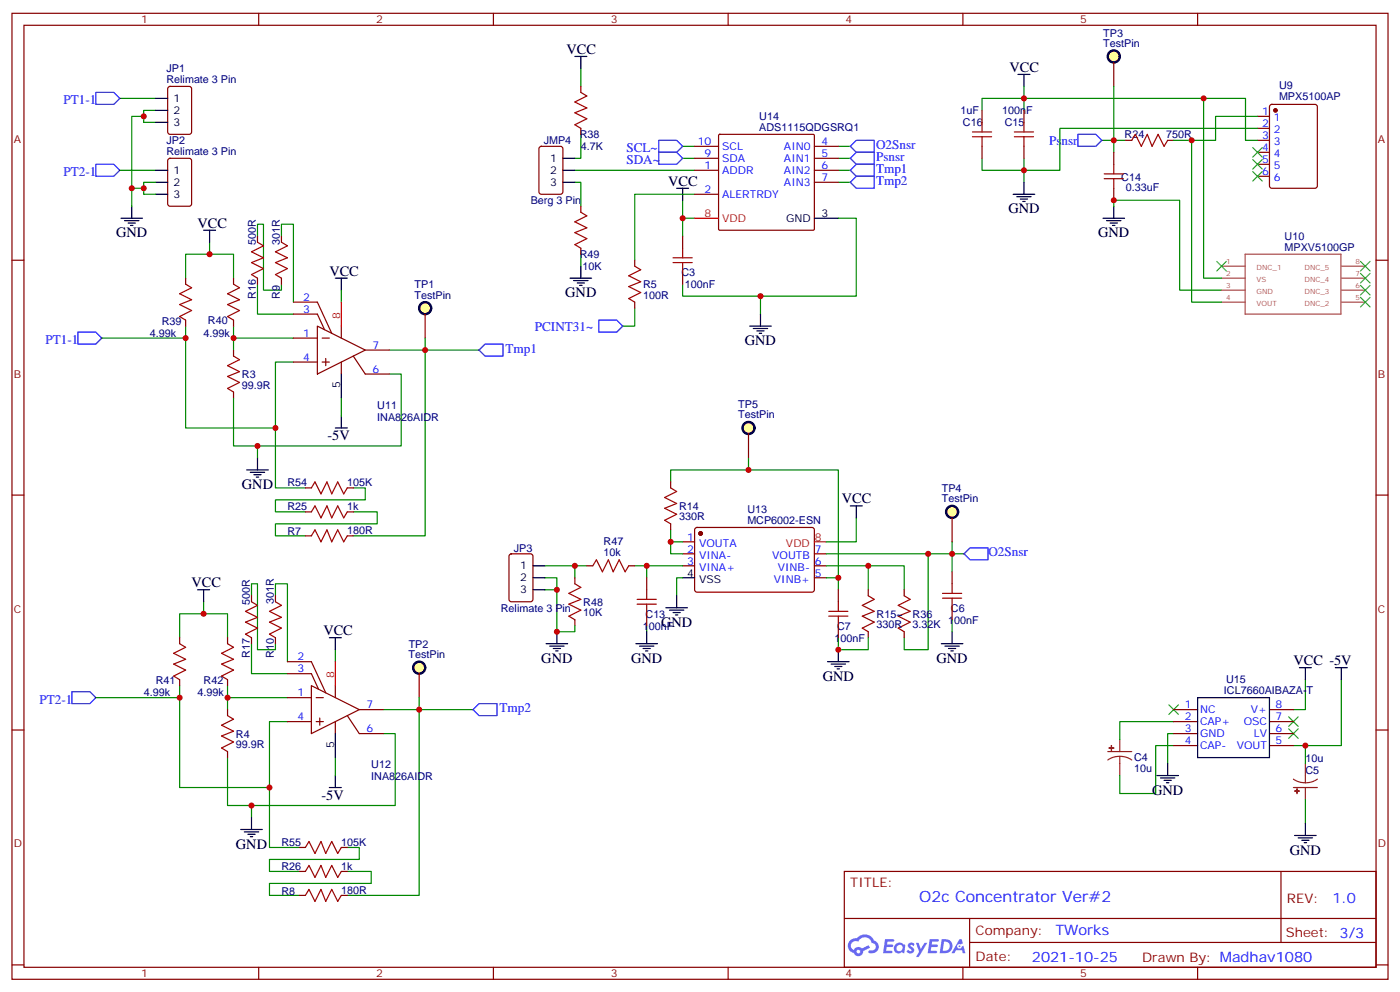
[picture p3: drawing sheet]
<svg xmlns="http://www.w3.org/2000/svg" width="412mm" height="292mm" viewBox="0 0 412 292" stroke-linecap="round" stroke-linejoin="round" font-family="sans-serif">
<g fill="none" stroke="#870000" stroke-width=".35">
<path d="M3.5 3.9h405.4v284.4h-405.4zM7.1 7.4h398.2v277.3h-398.2zM76.2 3.9v3.5M145.3 3.9v3.5M214.5 3.9v3.5M283.6 3.9v3.5M352.8 3.9v3.5M3.5 76.6h3.6M405.3 76.6h3.6M3.5 145.7h3.6M405.3 145.7h3.6M3.5 214.9h3.6"/>
<path d="M405.3 214.9h3.6M248.7 256.5h156.6v28.2h-156.6zM377.3 256.5v20.9M248.7 270.4h156.5M285.6 277.4h119.6M285.6 270.4v14.1M3.5 284h3.6M76.2 284.7v3.6M145.3 284.7v3.6M214.5 284.7v3.6M283.6 284.7v3.6M352.8 284.7v3.6"/>
<path d="M405.3 284h3.6"/>
</g>
<g fill="#5487ff">
<path d="M267.7 277.7a1.22 1.22 0 0 1 1.7 .2l-.4 .6a.47 .47 0 0 0-.3-.4 .47 .47 0 0 0-.5 .2l.1 .2a1.14 1.14 0 0 1 .8 1.8 1.14 1.14 0 0 1-1.9 0l-.2-.2 .5-.6 .7 .5a.29 .29 0 0 0 .3-.3 .29 .29 0 0 0-.2-.3 1.04 1.04 0 0 1-.6-1.7z"/>
<path d="M260.7 276.4h2.4l.3 .2-.2 .5-1.8 .1-.1 .8h1.5l.3 .4-.3 .4h-1.6l-.2 1.1h1.7l.2 .3-.2 .3-2.6 .1z"/>
<path d="M273.8 276.4h2.4l.3 .2-.1 .5-1.8 .1-.2 .8h1.6l.3 .4-.4 .4h-1.6l-.1 1.1h1.7l.2 .3-.2 .3-2.6 .1z"/>
<path d="M282.6 276.4h.7l.3 1.3-.6 .3a.69 .69 0 0 0-1 .3 .69 .69 0 0 0 .4 .9 .69 .69 0 0 0 .9-.6l.5-.2 .6 2.2h-.8l-.2-.9h-1.8l-.5 .9h-.8z"/>
<path d="M269.8 277.5h.8l.6 1.8 1.1-1.8h.9l-2.6 4.2h-.8l.9-1.5z"/>
<path d="M277.4 276.4l-.6 4.2h1.3a2.11 2.11 0 0 0 2.5-2.1 2.11 2.11 0 0 0-2.5-2.1zM278.1 277.2a1.39 1.39 0 0 1 1.7 1.4 1.39 1.39 0 0 1-1.8 1.3h-.3z"/>
<path d="M263.7 278.1a1.54 1.54 0 0 0-.1 2.1 1.54 1.54 0 0 0 2.2 .1l.6 .3 .3-2.3-.2-.3h-.4a1.49 1.49 0 0 0-2.4 .1zM264 279.1a.94 .94 0 0 1 1.8 0 .94 .94 0 0 1-1.8 0z"/>
<path d="M250.4 276.8a2.18 2.18 0 0 0 1.1 3.7 1.44 1.44 0 0 0 1.6 .9 1.44 1.44 0 0 0 1.2-1.4l2-1-.5-.8-1.9 1a1.47 1.47 0 0 0-2.4 .4 1.39 1.39 0 0 1-.7-1.9 1.39 1.39 0 0 1 2-.5 2.12 2.12 0 0 1 2.2-1.3 2.12 2.12 0 0 1 1.9 1.7 1.14 1.14 0 0 1 1.1 1.4 1.14 1.14 0 0 1-1.7 .7 .43 .43 0 0 0-.5 .4 .43 .43 0 0 0 .4 .5 1.98 1.98 0 0 0 2.5-1.2 1.98 1.98 0 0 0-1.2-2.6 3.1 3.1 0 0 0-5.3-.6l-.9 .1zM252.3 280.1a.55 .55 0 0 1 1.1 0 .55 .55 0 0 1-1.1 0z"/>
<circle cx="282.6" cy="278.5" r=".26"/>
</g>
<g fill="none" stroke="#870000" stroke-width=".35">
<path d="M171.1 25.4v1.8M171.1 37.8v1.7M211.7 39.7l.3-.2 27.7 .1 .2 .3-.1 27.7-.3 .2-27.7-.1-.1-.3zM370.4 37.8h3.5M370.4 34.3h3.5M374.2 30.9l.4-.2h12.7l.7 .5 .1 23.5-.5 .7h-13l-.6-.4-.1-23.6zM159 43.3l.5-.2h5.6l.7 .4v13l-.5 .6-5.8 .1-.7-.5-.1-12.9zM204.6 50.1h7.1M204.6 57.2h7.1M204.6 43.1h7.1M204.6 46.6h7.1M239.9 50.1h7"/>
<path d="M239.9 43.1h7M239.9 46.6h7M239.9 53.7h7M370.4 51.9h3.5M370.4 48.4h3.5M370.4 44.8h3.5M370.4 41.3h3.5M75.8 69.5v1.8M82.9 69.5v1.8M171.1 60.7v1.8M171.1 73.1v1.7M187 76.6v1.8"/>
<path d="M201.1 69.5v3.6M54.7 81.9v1.7M54.7 94.2v1.8M68.8 81.9v1.7M68.8 94.2v1.8M75.8 81.9v1.7M82.9 81.9v1.7M86.4 99.5h7.1M86.4 92.5h7.1l2.1 4.5M86.4 88.9h7.1l4.2 9.2M93.5 96l14.1 7-14.1 7.1zM94.9 99.5h2.1"/>
<path d="M100.5 96v3.5M187 88.9v1.8M201.1 80.1v3.5M68.8 103v1.8M68.8 115.4v1.8M86.4 106.6h7.1M94.9 106.6h2.1M96 105.5v2.1M100.5 106.6v3.5M104.1 104.8l3.5 5.3h7.1M107.6 103h7.1M90 157.7h1.7"/>
<path d="M90 150.7h1.7M90 143.6h1.7M102.3 157.7h1.8M102.3 150.7h1.8M102.3 143.6h1.8M201.1 159.5h3.5M204.8 155.5l.5-.2h34.2l.4 .7-.1 17.9-.6 .4-34.2-.1-.4-.6v-17.6zM74.1 175.4v1.7M81.1 175.4v1.7M201.1 163h3.5M201.1 166.5h3.5M239.9 163h3.5"/>
<path d="M239.9 166.5h3.5M239.9 170.1h3.5M52.9 187.7v1.8M67 187.7v1.8M74.1 187.7v1.8M81.1 187.7v1.8M84.7 198.3h7l2.1 4.6M84.7 194.8h7l4.3 9.1M52.9 200.1v1.7M67 200.1v1.7M67 208.9v1.7M84.7 205.4h7"/>
<path d="M84.7 212.4h7M91.7 201.8l14.1 7.1-14.1 7zM93.1 205.4h2.1M93.1 212.4h2.1M94.2 211.3v2.2M98.8 201.8v3.6M98.8 212.4v3.5M102.3 210.6l3.5 5.3h7.1M105.8 208.9h7.1M345.7 212.4h7.1M345.7 215.9h7.1M345.7 208.9h7.1"/>
<path d="M345.7 219.5h7.1M373.9 212.4h7.1M373.9 215.9h7.1M373.9 208.9h7.1M373.9 219.5h7.1M67 221.2v1.8M88.2 256.5h1.8M88.2 249.4h1.8M100.5 256.5h1.8M100.5 249.4h1.8M88.2 263.6h1.8M100.5 263.6h1.8"/>
</g>
<g fill="#870000" stroke="#870000" stroke-width=".35">
<circle cx="375.7" cy="32.5" r=".53"/>
<circle cx="206.4" cy="157" r=".53"/>
</g>
<g fill="none" stroke="#008700" stroke-width=".35">
<path d="M35.3 29h10.6M45.9 32.5h-3.6v3.5h3.6M171.1 39.5v7.1h-1.8M171.1 20.1v5.3M169.3 53.7h1.8v7M169.3 50.1h35.3M201.1 58.9v5.3M201.1 46.6h3.5M201.1 43.1h3.5M204.6 57.2h-17.6v19.4M246.9 46.6h3.6M246.9 43.1h3.6"/>
<path d="M246.9 53.7h3.6M246.9 50.1h3.6M61.7 71.3v3.5M75.8 69.5v-3.5h1.8v19.4h5.3v-1.8M82.9 69.5v-3.5h3.5v22.9M171.1 74.8v3.6M204.6 64.2h-3.5v5.3M246.9 64.2h5.3v23h-51.1v-3.6M54.7 99.5v26.5h26.4v-19.4h5.3M54.7 96v3.5h-24.7M54.7 81.9v-7.1h14.1v7.1M68.8 99.5h17.6"/>
<path d="M68.8 96v7M75.8 83.6v8.9h10.6M100.5 85.4v3.5M187 90.7v5.3h-3.6M224 87.2v5.3M68.8 117.2v14.1h7v3.5M100.5 117.2v5.2M114.7 110.1h3.5v21.2h-42.4M114.7 103h26.4M125.2 103v54.7h-21.1M81.1 126v17.6h8.9M104.1 150.7h7v3.5h-30v3.5h8.9"/>
<path d="M104.1 143.6h3.5v3.5h-26.5v3.6h8.9M280.5 159.5v3.5h3.5M60 177.1v3.6M74.1 175.4v-3.6h1.7v19.4h5.3v-1.7M81.1 175.4v-3.6h3.6v23M52.9 187.7v-7h14.1v7M74.1 189.5v8.8h10.6M98.8 191.2v3.6M52.9 205.4v26.4h26.5v-19.4h5.3M52.9 201.8v3.6h-24.7M67 205.4h17.7M67 201.8v7.1"/>
<path d="M112.9 215.9h3.5v21.2h-42.3M112.9 208.9h26.4M123.5 208.9v54.7h-21.2M345.7 215.9h-1.7v8.9M345.7 212.4h-15.9v5.3M345.7 219.5h-5.3v14.1h-10.6v-5.3M381 219.5h3.5v5.3M384.5 200.1v8.8h-3.5M395.1 200.1v19.4h-10.6M67 223v14.1h7.1v3.5M79.4 231.8v17.6h8.8M98.8 223v5.3"/>
<path d="M384.5 235.3v7.1M102.3 256.5h7.1v3.5h-30v3.6h8.8M102.3 249.4h3.5v3.6h-26.4v3.5h8.8"/>
</g>
<g fill="none" stroke="#00f" stroke-width=".35">
<path d="M28.2 27.2h5.3l1.8 1.8-1.8 1.7h-5.3zM194 44.8h5.3l1.8 1.8-1.8 1.8h-5.3zM194 41.3h5.3l1.8 1.8-1.8 1.7h-5.3zM250.5 53.7l1.7-1.8h5.3v3.5h-5.3zM250.5 50.1l1.7-1.7h5.3v3.5h-5.3zM250.5 46.6l1.7-1.8h5.3v3.6h-5.3zM250.5 43.1l1.7-1.8h5.3v3.5h-5.3zM22.9 97.8h5.3l1.8 1.7-1.8 1.8h-5.3zM176.4 94.2h5.3l1.7 1.8-1.7 1.8h-5.3zM141.1 103l1.8-1.7h5.3v3.5h-5.3zM284 163l1.8-1.7h5.2v3.5h-5.2zM21.2 203.6h5.3l1.7 1.8-1.7 1.7h-5.3z"/>
<path d="M139.3 208.9l1.8-1.8h5.3v3.5h-5.3z"/>
</g>
<g fill="none" stroke="#000" stroke-width=".35">
<path d="M169.3 16.6h3.6M171.1 16.6v3.5M165.8 53.7h3.5M165.8 46.6h3.5M165.8 50.1h3.5M199.3 55.4h3.5M201.1 55.4v3.5M60 67.8h3.5M61.7 67.8v3.5M171.1 78.4v3.5M239.9 64.2h7M98.8 81.9h3.5"/>
<path d="M100.5 81.9v3.5M167.9 81.9h6.4M169 82.6h4.2M170 83.3h2.2M170.7 84h.7M220.8 96h6.4M221.9 96.7h4.2M223 97.4h2.1M223.7 98.1h.7M224 92.5v3.5M100.5 110.1v7.1M72.7 138.3h6.3"/>
<path d="M73.7 139h4.3M74.8 139.7h2.1M75.8 134.8v3.5M98.8 126h3.5M100.5 122.4v3.6M75.5 140.4h.7M58.2 173.6h3.5M60 173.6v3.5M201.1 170.1h3.5M97 187.7h3.5M98.8 187.7v3.5M382.8 196.5h3.5"/>
<path d="M384.5 196.5v3.6M393.3 196.5h3.6M395.1 196.5v3.6M98.8 215.9v7.1M352.8 205.4h21.1v17.6h-21.1zM97 231.8h3.5M98.8 228.3v3.5M340.8 228.3h6.3M341.8 229h4.3M342.9 229.7h2.1M343.6 230.4h.7M344 224.8v3.5"/>
<path d="M70.9 244.2h6.4M72 244.9h4.2M73 245.6h2.1M73.7 246.3h.7M74.1 240.6v3.6M381.4 245.9h6.3M382.4 246.6h4.2M383.5 247.3h2.1M384.2 248h.7M384.5 242.4v3.5"/>
</g>
<g fill="none" stroke="#a10000" stroke-width=".35">
<path d="M171.1 27.2l1.8 1.1-3.6 1.7 3.6 1.8-3.6 1.4 3.6 1.8-3.6 1.7 1.8 1.1M75.8 71.3l1.8 1.1-3.5 1.7 3.5 1.8-3.5 1.4 3.5 1.8-3.5 1.7 1.7 1.1M82.9 71.3l1.8 1.1-3.6 1.7 3.6 1.8-3.6 1.4 3.6 1.8-3.6 1.7 1.8 1.1M171.1 62.5l1.8 1-3.6 1.8 3.6 1.8-3.6 1.4 3.6 1.7-3.6 1.8 1.8 1.1M187 78.4l1.7 1-3.5 1.8 3.5 1.7-3.5 1.4 3.5 1.8-3.5 1.8 1.8 1M198.3 77.3h5.6M198.3 75.9h5.6M201.1 73.1v2.8M201.1 77.3v2.8M54.7 83.6l1.7 1.1-3.5 1.8 3.5 1.7-3.5 1.4 3.5 1.8-3.5 1.8 1.8 1M68.8 83.6l1.8 1.1-3.6 1.8 3.6 1.7-3.6 1.4 3.6 1.8-3.6 1.8 1.8 1M68.8 104.8l1.8 1.1-3.6 1.7 3.6 1.8-3.6 1.4 3.6 1.8-3.6 1.7 1.8 1.1"/>
<path d="M91.7 157.7l1.1-1.7 1.7 3.5 1.8-3.5 1.4 3.5 1.8-3.5 1.7 3.5 1.1-1.8M91.7 150.7l1.1-1.8 1.7 3.5 1.8-3.5 1.4 3.5 1.8-3.5 1.7 3.5 1.1-1.7M91.7 143.6l1.1-1.7 1.7 3.5 1.8-3.5 1.4 3.5 1.8-3.5 1.7 3.5 1.1-1.8M74.1 177.1l1.7 1.1-3.5 1.8 3.5 1.7-3.5 1.4 3.5 1.8-3.5 1.8 1.8 1M81.1 177.1l1.8 1.1-3.5 1.8 3.5 1.7-3.5 1.4 3.5 1.8-3.5 1.8 1.7 1M52.9 189.5l1.8 1-3.5 1.8 3.5 1.8-3.5 1.4 3.5 1.7-3.5 1.8 1.7 1.1M67 189.5l1.8 1-3.5 1.8 3.5 1.8-3.5 1.4 3.5 1.7-3.5 1.8 1.7 1.1M67 210.6l1.8 1.1-3.5 1.8 3.5 1.7-3.5 1.4 3.5 1.8-3.5 1.8 1.7 1M90 256.5l1-1.8 1.8 3.6 1.7-3.6 1.5 3.6 1.7-3.6 1.8 3.6 1-1.8M90 249.4l1-1.7 1.8 3.5 1.7-3.5 1.5 3.5 1.7-3.5 1.8 3.5 1-1.8M90 263.6l1-1.8 1.8 3.5 1.7-3.5 1.5 3.5 1.7-3.5 1.8 3.5 1-1.7"/>
</g>
<path d="M204.6 64.2h7.1M100.5 88.9v7.1M239.9 159.5h3.5M98.8 194.8v7" fill="none" stroke="#f00" stroke-width=".35"/>
<path d="M329.8 217.7v3.5M326.3 221.2h7.1M329.8 222.6l1.9 .3 1.7 .8M329.8 222.6l-1.8 .3-1.7 .8M329.8 222.6v5.7M381 229.3l1.7 .9 1.8 .2M381 231.8h7.1M384.5 224.8v5.6M384.5 231.8v3.5M388.1 229.3l-1.7 .9-1.9 .2" fill="none" stroke="#8c2424" stroke-width=".35"/>
<g fill="#8c2424" stroke="#8c2424" stroke-width=".35">
<path d="M326.7 220.2h1.4z"/>
<path d="M327.4 219.5v1.4z"/>
<path d="M381.4 232.8l1.4 .1z"/>
<path d="M382.1 232.2v1.4z"/>
</g>
<path d="M344.3 207.5l2.8 2.8M347.1 207.5l-2.8 2.8M379.6 211l2.8 2.8M379.6 214.5l2.8 2.8M382.4 211l-2.8 2.8M382.4 214.5l-2.8 2.8" fill="none" stroke="#3c3" stroke-width=".35"/>
<circle cx="280.5" cy="150.7" r="1.76" fill="#ff9" stroke="#000" stroke-width=".71"/>
<path d="M280.5 152.4v7.1M246.9 173.6v3.5M255.8 173.6v1.8M266.3 173.6v1.8M280.5 168.3v3.5M280.5 178.9v3.5M246.9 184.2v3.5M255.8 185.9v1.8M266.3 185.9v1.8" fill="none" stroke="#870000" stroke-width=".35"/>
<path d="M220.5 134.8v3.5M252.2 152.4v7.1h-8.8M201.1 170.1h-1.8v5.3M243.4 163h30v28.2h-7.1v-3.5M243.4 166.5h12.4v7.1M246.9 170.1v3.5M255.8 166.5h10.5v7.1M273.4 163h7.1v5.3M246.9 187.7v3.5h8.9v-3.5M280.5 182.4v3.5" fill="none" stroke="#008700" stroke-width=".35"/>
<g fill="none" stroke="#000" stroke-width=".35">
<path d="M250.5 148.9h3.5M252.2 148.9v3.5M196.1 178.9h6.4M197.2 179.6h4.2M199.3 175.4v3.5M198.3 180.3h2.1M199 181h.7M243.8 194.8h6.3M244.8 195.5h4.3M245.9 196.2h2.1M246.6 196.9h.7M246.9 191.2v3.6"/>
<path d="M277.3 189.5h6.3M278.3 190.2h4.3M279.4 190.9h2.1M280.1 191.6h.7M280.5 185.9v3.6"/>
</g>
<path d="M244.1 180h5.7M246.9 177.1v2.9M255.8 175.4l1.7 1-3.5 1.8 3.5 1.8-3.5 1.4 3.5 1.7-3.5 1.8 1.8 1M266.3 175.4l1.8 1-3.5 1.8 3.5 1.8-3.5 1.4 3.5 1.7-3.5 1.8 1.7 1M277.6 176.1h5.7M277.6 174.7h5.7M280.5 171.8v2.9M280.5 176.1v2.8M244.1 181.4h5.7M246.9 181.4v2.8" fill="none" stroke="#a10000" stroke-width=".35"/>
<circle cx="220.5" cy="126" r="1.76" fill="#ff9" stroke="#000" stroke-width=".71"/>
<g fill="none" stroke="#870000" stroke-width=".35">
<path d="M289.3 32.5v3.5M301.6 32.5v3.5M289.3 43.1v3.5M301.6 43.1v3.5M328.1 44.8v3.6M328.1 55.4v3.5M331.6 41.3h1.8M344 41.3h1.7M220.5 127.7v7.1M197.6 141.9v1.7M197.6 154.2v1.8M150.2 163.2l.4-.2h5.7l.6 .4 .1 13-.5 .7h-5.9l-.6-.4-.1-13z"/>
<path d="M169.3 170.1v1.7M172.9 166.5h1.7M185.2 166.5h1.8M190.5 170.1v3.5M169.3 182.4v1.8M190.5 180.7v3.5"/>
</g>
<g fill="none" stroke="#008700" stroke-width=".35">
<path d="M289.3 32.5v-3.5h12.3v3.5M301.6 25.4v3.6h65.3v12.3h3.5M354.5 29v52.9h5.3M370.4 37.8h-58.2v12.3h-10.6v3.6M370.4 34.3h-12.3v7h-12.4M289.3 46.6v3.5h12.3v-3.5M324.6 41.3h3.5M331.6 41.3h-3.5v3.5M351 41.3v47.6h8.8M328.1 60.7v-1.8h19.4v26.5h12.3M197.6 141.9v-3.6h49.3v31.8h-3.5M197.6 156v3.5"/>
<path d="M201.1 159.5h-3.5v3.5h3.5M160.5 170.1h3.5v15.8h5.3v-1.7M160.5 166.5h12.4M160.5 173.6h3.5M169.3 166.5v3.6M187 166.5h14.1M190.5 166.5v3.6M190.5 184.2v1.7"/>
</g>
<g fill="none" stroke="#a10000" stroke-width=".35">
<path d="M286.5 38.8h5.6M289.3 36v2.8M298.8 38.8h5.6M301.6 36v2.8M286.5 40.3h5.6M289.3 40.3v2.8M298.8 40.3h5.6M301.6 40.3v2.8M325.3 52.6h5.6M325.3 51.2h5.6M328.1 48.4v2.8M328.1 52.6v2.8"/>
<path d="M333.4 41.3l1-1.8 1.8 3.6 1.8-3.6 1.4 3.6 1.7-3.6 1.8 3.6 1.1-1.8M197.6 143.6l1.7 1.1-3.5 1.7 3.5 1.8-3.5 1.4 3.5 1.8-3.5 1.7 1.8 1.1M169.3 171.8l1.8 1.1-3.5 1.8 3.5 1.7-3.5 1.4 3.5 1.8-3.5 1.8 1.7 1M174.6 166.5l1.1-1.7 1.7 3.5 1.8-3.5 1.4 3.5 1.8-3.5 1.7 3.5 1.1-1.8M187.7 177.8h5.6M187.7 176.4h5.6M190.5 173.6v2.8M190.5 177.8v2.9"/>
</g>
<g fill="none" stroke="#000" stroke-width=".35">
<path d="M299.9 21.9h3.5M301.6 21.9v3.5M298.4 57.2h6.4M299.5 57.9h4.2M300.6 58.6h2.1M301.3 59.3h.7M301.6 53.7v3.5M324.9 64.2h6.4M326 64.9h4.2M327 65.7h2.1M327.7 66.4h.7M328.1 60.7v3.5"/>
<path d="M157 173.6h3.5M157 166.5h3.5M157 170.1h3.5M160.9 189.5h6.3M161.9 190.2h4.3M163 190.9h2.1M163.7 191.6h.7M164 185.9v3.6M187.3 189.5h6.4M188.4 190.2h4.2M189.4 190.9h2.2M190.1 191.6h.8"/>
<path d="M190.5 185.9v3.6"/>
</g>
<path d="M317.5 39.5h5.3l1.8 1.8-1.8 1.8h-5.3z" fill="none" stroke="#00f" stroke-width=".35"/>
<g fill="none" stroke="#3c3" stroke-width=".35">
<path d="M369 43.4l2.8 2.8M369 47l2.8 2.8M369 50.5l2.8 2.8M371.8 43.4l-2.8 2.8M371.8 47l-2.8 2.8M371.8 50.5l-2.8 2.8M358.4 76.9l2.8 2.9M361.2 76.9l-2.8 2.9M400.8 76.9l2.8 2.9M403.6 76.9l-2.8 2.9M400.8 80.5l2.8 2.8M400.8 84l2.8 2.8"/>
<path d="M400.8 87.5l2.8 2.8M403.6 80.5l-2.8 2.8M403.6 84l-2.8 2.8M403.6 87.5l-2.8 2.8"/>
</g>
<path d="M359.8 78.4h7M366.8 74.8h28.2v17.7h-28.2zM395.2 78.4h7M359.8 81.9h7M359.8 85.4h7M359.8 88.9h7M395.2 81.9h7M395.2 85.4h7M395.2 88.9h7" fill="none" stroke="#a64a4a" stroke-width=".35"/>
<circle cx="328.1" cy="16.6" r="1.76" fill="#ff9" stroke="#000" stroke-width=".71"/>
<path d="M328.1 18.4v7" fill="none" stroke="#870000" stroke-width=".35"/>
<circle cx="125.2" cy="90.7" r="1.76" fill="#ff9" stroke="#000" stroke-width=".71"/>
<path d="M125.2 92.5v7" fill="none" stroke="#870000" stroke-width=".35"/>
<circle cx="123.5" cy="196.5" r="1.76" fill="#ff9" stroke="#000" stroke-width=".71"/>
<path d="M49.6 25.6l.5-.2h5.6l.7 .5v12.9l-.4 .7h-5.9l-.7-.4v-13zM49.6 46.8l.5-.2h5.6l.7 .4v13l-.4 .7h-5.9l-.7-.4v-13zM123.5 198.3v7.1" fill="none" stroke="#870000" stroke-width=".35"/>
<path d="M42.3 34.3h-3.5v21.1h3.5M328.1 25.4v15.9M35.3 50.1h10.6M38.8 55.4v5.3M45.9 53.7h-3.6v3.5h3.6M125.2 99.5v3.5M123.5 205.4v3.5" fill="none" stroke="#008700" stroke-width=".35"/>
<path d="M45.9 36h3.5M45.9 29h3.5M45.9 32.5h3.5M45.9 57.2h3.5M45.9 50.1h3.5M45.9 53.7h3.5M35.6 64.2h6.4M36.7 64.9h4.2M37.7 65.7h2.2M38.5 66.4h.7M38.8 60.7v3.5" fill="none" stroke="#000" stroke-width=".35"/>
<path d="M28.2 48.4h5.3l1.8 1.7-1.8 1.8h-5.3z" fill="none" stroke="#00f" stroke-width=".35"/>
<g fill="#c00">
<circle cx="74.1" cy="237.1" r=".88"/>
<circle cx="75.8" cy="131.3" r=".88"/>
<circle cx="123.5" cy="208.9" r=".88"/>
<circle cx="52.9" cy="205.4" r=".88"/>
<circle cx="60" cy="180.7" r=".88"/>
<circle cx="67" cy="205.4" r=".88"/>
<circle cx="79.4" cy="231.8" r=".88"/>
<circle cx="81.1" cy="126" r=".88"/>
<circle cx="68.8" cy="99.5" r=".88"/>
<circle cx="61.7" cy="74.8" r=".88"/>
<circle cx="54.7" cy="99.5" r=".88"/>
<circle cx="125.2" cy="103" r=".88"/>
<circle cx="224" cy="87.2" r=".88"/>
<circle cx="201.1" cy="64.2" r=".88"/>
<circle cx="384.5" cy="219.5" r=".88"/>
<circle cx="280.5" cy="163" r=".88"/>
<circle cx="273.4" cy="163" r=".88"/>
<circle cx="255.8" cy="166.5" r=".88"/>
<circle cx="246.9" cy="191.2" r=".88"/>
<circle cx="246.9" cy="170.1" r=".88"/>
<circle cx="220.5" cy="138.3" r=".88"/>
<circle cx="197.6" cy="159.5" r=".88"/>
<circle cx="190.5" cy="166.5" r=".88"/>
<circle cx="164" cy="185.9" r=".88"/>
<circle cx="169.3" cy="166.5" r=".88"/>
<circle cx="164" cy="173.6" r=".88"/>
<circle cx="328.1" cy="41.3" r=".88"/>
<circle cx="301.6" cy="50.1" r=".88"/>
<circle cx="301.6" cy="29" r=".88"/>
<circle cx="351" cy="41.3" r=".88"/>
<circle cx="328.1" cy="58.9" r=".88"/>
<circle cx="354.5" cy="29" r=".88"/>
<circle cx="42.3" cy="55.4" r=".88"/>
<circle cx="42.3" cy="34.3" r=".88"/>
<circle cx="38.8" cy="55.4" r=".88"/>
</g>
<text font-size="4.6" fill="#00f" x="270.8" y="265.5">O2c Concentrator Ver#2</text>
<g font-size="4.2">
<text x="166.9" y="15.9">VCC</text>
<text x="297.4" y="21.2">VCC</text>
<text x="196.8" y="54.7">VCC</text>
<text x="297" y="62.8">GND</text>
<text x="34.2" y="69.9">GND</text>
<text x="58.2" y="67.1">VCC</text>
<text x="323.5" y="69.9">GND</text>
<text x="97" y="81.2">VCC</text>
<text x="166.5" y="87.5">GND</text>
<text x="219.4" y="101.6">GND</text>
<text x="96.5" y="129.5">-5V</text>
<text x="71.3" y="144">GND</text>
<text x="248" y="148.2">VCC</text>
<text x="56.4" y="172.9">VCC</text>
<text x="194.7" y="184.5">GND</text>
<text x="95.2" y="187">VCC</text>
<text x="159.5" y="195.1">GND</text>
<text x="185.9" y="195.1">GND</text>
<text x="275.9" y="195.1">GND</text>
<text x="381" y="195.8">VCC -5V</text>
<text x="242.4" y="200.4">GND</text>
<text x="339.4" y="233.9">GND</text>
<text x="94.7" y="235.3">-5V</text>
<text x="69.5" y="249.8">GND</text>
<text x="379.9" y="251.6">GND</text>
</g>
<g font-size="4.2" fill="#00f">
<text x="392.5" y="265.8">1.0</text>
<text x="310.9" y="275.3">TWorks</text>
<text x="304" y="283.1">2021-10-25</text>
</g>
<g font-size="3.9" fill="#00f">
<text x="18.7" y="30.7">PT1-1</text>
<text x="184.5" y="44.8">SCL~</text>
<text x="258.1" y="47.5">Psnsr</text>
<text x="258.1" y="43.9">O2Snsr</text>
<text x="309" y="42.6">Psnsr</text>
<text x="18.7" y="51.9">PT2-1</text>
<text x="184.5" y="48.4">SDA~</text>
<text x="258.1" y="51">Tmp1</text>
<text x="258.1" y="54.5">Tmp2</text>
<text x="13.4" y="101.3">PT1-1</text>
<text x="157.6" y="97.3">PCINT31~</text>
<text x="148.9" y="103.8">Tmp1</text>
<text x="291.2" y="163.8">O2Snsr</text>
<text x="11.6" y="207.1">PT2-1</text>
<text x="147.1" y="209.7">Tmp2</text>
</g>
<g font-size="3.9" fill="#800">
<text x="250.5" y="261.1">TITLE:</text>
<text x="379.1" y="265.8">REV:</text>
<text x="287.4" y="275.3">Company:</text>
<text x="378.7" y="275.9">Sheet: 3/3</text>
<text x="287.4" y="283">Date:</text>
<text x="336.4" y="283.1">Drawn By: Madhav1080</text>
</g>
<g font-size="3.2" fill="#800">
<text x="41.6" y="6.9">1</text>
<text x="110.8" y="6.9">2</text>
<text x="179.9" y="6.9">3</text>
<text x="249.1" y="6.9">4</text>
<text x="318.2" y="6.9">5</text>
<text x="4.1" y="42">A</text>
<text x="405.9" y="42">A</text>
<text x="4.1" y="111.2">B</text>
<text x="405.9" y="111.2">B</text>
<text x="4.1" y="180.3">C</text>
<text x="405.9" y="180.3">C</text>
<text x="4.1" y="249.4">D</text>
<text x="405.9" y="249.4">D</text>
<text x="41.6" y="287.7">1</text>
<text x="110.8" y="287.7">2</text>
<text x="179.9" y="287.7">3</text>
<text x="249.1" y="287.7">4</text>
<text x="318.2" y="287.7">5</text>
</g>
<g font-size="3.2" fill="#000080">
<text x="325" y="10.8">TP3</text>
<text x="325" y="13.8">TestPin</text>
<text x="49" y="21.2">JP1</text>
<text x="49" y="24.4">Relimate 3 Pin</text>
<text x="376.8" y="29.5">MPX5100AP</text>
<text x="376.8" y="26.2">U9</text>
<text x="223.7" y="35.2">U14</text>
<text x="282.9" y="33.7">1uF</text>
<text x="295.2" y="33.6">100nF</text>
<text x="170.8" y="40.8">R38</text>
<text x="223.7" y="38.4">ADS1115QDGSRQ1</text>
<text x="283.7" y="37.2">C16</text>
<text x="296" y="37.2">C15</text>
<text x="331.3" y="40.8">R24</text>
<text x="343.5" y="40.8">750R</text>
<text x="49" y="45.5">Relimate 3 Pin</text>
<text x="49" y="42.3">JP2</text>
<text x="160.2" y="42.5">JMP4</text>
<text x="171.1" y="44.3">4.7K</text>
<text x="330.3" y="53.2">C14</text>
<text x="331.6" y="56.2">0.33uF</text>
<text x="156.4" y="60.2">Berg 3 Pin</text>
<text x="378.4" y="70.6">U10</text>
<text x="75.3" y="72.1" transform="rotate(-90 75.3 72.1)">500R</text>
<text x="82.4" y="72" transform="rotate(-90 82.4 72)">301R</text>
<text x="170.8" y="76">R49</text>
<text x="378.4" y="73.8">MPXV5100GP</text>
<text x="171.6" y="79.6">10K</text>
<text x="200.7" y="81.3">C3</text>
<text x="75.3" y="87.9" transform="rotate(-90 75.3 87.9)">R16</text>
<text x="82.4" y="87.9" transform="rotate(-90 82.4 87.9)">R9</text>
<text x="122.1" y="87.9">TestPin</text>
<text x="122.1" y="84.9">TP1</text>
<text x="189.4" y="87.9">100R</text>
<text x="189.4" y="84.9">R5</text>
<text x="201.7" y="84.9">100nF</text>
<text x="47.6" y="95.6">R39</text>
<text x="61.3" y="95.5">R40</text>
<text x="44.1" y="99.1">4.99k</text>
<text x="60" y="99.1">4.99k</text>
<text x="71.3" y="111.4">R3</text>
<text x="71.3" y="114.4">99.9R</text>
<text x="217.5" y="120">TP5</text>
<text x="111.1" y="123.8">INA826AIDR</text>
<text x="111.1" y="120.3">U11</text>
<text x="217.5" y="123.2">TestPin</text>
<text x="84.7" y="143.2">R54</text>
<text x="102.3" y="143.2">105K</text>
<text x="277.4" y="147.8">TestPin</text>
<text x="277.4" y="144.7">TP4</text>
<text x="84.7" y="150.3">R25</text>
<text x="102.3" y="150.3">1k</text>
<text x="200" y="153.2">330R</text>
<text x="200" y="150">R14</text>
<text x="220.1" y="154.2">MCP6002-ESN</text>
<text x="220.1" y="151.1">U13</text>
<text x="84.7" y="157.6">R7</text>
<text x="102.3" y="157.3">180R</text>
<text x="177.8" y="160.6">R47</text>
<text x="151.4" y="162.4">JP3</text>
<text x="177.8" y="163.7">10k</text>
<text x="73.6" y="178" transform="rotate(-90 73.6 178)">500R</text>
<text x="80.6" y="177.8" transform="rotate(-90 80.6 177.8)">301R</text>
<text x="171.8" y="178.3">R48</text>
<text x="147.5" y="180">Relimate 3 Pin</text>
<text x="171.8" y="181.4">10K</text>
<text x="189.4" y="185.3">100nF</text>
<text x="190.2" y="181.8">C13</text>
<text x="246.6" y="185.3">C7</text>
<text x="258.2" y="185">330R</text>
<text x="258.2" y="181.8">R15~</text>
<text x="268.8" y="185">3.32K</text>
<text x="268.8" y="181.8">R36</text>
<text x="279.3" y="183.6">100nF</text>
<text x="280.1" y="180">C6</text>
<text x="120.4" y="190.7">TP2</text>
<text x="245.8" y="188.8">100nF</text>
<text x="73.6" y="193.7" transform="rotate(-90 73.6 193.7)">R17</text>
<text x="80.6" y="193.7" transform="rotate(-90 80.6 193.7)">R10</text>
<text x="120.4" y="193.7">TestPin</text>
<text x="45.9" y="201.4">R41</text>
<text x="60" y="201.4">R42</text>
<text x="361.2" y="201.2">U15</text>
<text x="42.3" y="204.9">4.99k</text>
<text x="58.2" y="204.9">4.99k</text>
<text x="360.5" y="204.3">ICL7660AIBAZA-T</text>
<text x="69.5" y="220.2">99.9R</text>
<text x="69.5" y="217.2">R4</text>
<text x="109.4" y="226.1">U12</text>
<text x="334.1" y="227.3">10u</text>
<text x="334.1" y="224.1">C4</text>
<text x="384.5" y="224.2">10u</text>
<text x="384.5" y="227.7">C5</text>
<text x="109.4" y="229.6">INA826AIDR</text>
<text x="82.9" y="249">R55</text>
<text x="100.5" y="249">105K</text>
<text x="82.9" y="256.1">R26</text>
<text x="100.5" y="256.1">1k</text>
<text x="82.9" y="263.4">R8</text>
<text x="100.5" y="263.1">180R</text>
</g>
<g font-size="3.2">
<text x="51.2" y="30">1</text>
<text x="51.2" y="33.5">2</text>
<text x="51.2" y="37.1">3</text>
<text x="162" y="47.7">1</text>
<text x="51.2" y="51.2">1</text>
<text x="162" y="51.2">2</text>
<text x="51.2" y="58.2">3</text>
<text x="51.2" y="54.7">2</text>
<text x="162" y="54.7">3</text>
<text x="231.5" y="65.3">GND</text>
<text x="242" y="63.9">3</text>
<text x="100.2" y="114.2" transform="rotate(-90 100.2 114.2)">5</text>
<text x="153.2" y="167.6">1</text>
<text x="153.2" y="171.1">2</text>
<text x="202.4" y="169.7">4</text>
<text x="205.9" y="171.5">VSS</text>
<text x="153.2" y="174.7">3</text>
<text x="98.4" y="220.1" transform="rotate(-90 98.4 220.1)">5</text>
</g>
<g font-size="3.2" fill="#00f">
<text x="371.8" y="33.9">1</text>
<text x="375.2" y="35.7">1</text>
<text x="371.8" y="41">3</text>
<text x="371.8" y="37.4">2</text>
<text x="375.2" y="39.2">2</text>
<text x="205.5" y="42.7">10</text>
<text x="207.5" y="46.2">9</text>
<text x="212.7" y="47.7">SDA</text>
<text x="212.7" y="44.1">SCL</text>
<text x="230.9" y="44.1">AIN0</text>
<text x="230.9" y="47.7">AIN1</text>
<text x="242" y="42.7">4</text>
<text x="242" y="46.2">5</text>
<text x="371.8" y="44.5">4</text>
<text x="375.2" y="46.2">4</text>
<text x="375.2" y="42.7">3</text>
<text x="207.5" y="49.8">1</text>
<text x="212.7" y="51.2">ADDR</text>
<text x="230.9" y="51.2">AIN2</text>
<text x="242" y="49.8">6</text>
<text x="242" y="53.3">7</text>
<text x="371.8" y="51.5">6</text>
<text x="371.8" y="48">5</text>
<text x="375.2" y="53.3">6</text>
<text x="375.2" y="49.8">5</text>
<text x="207.5" y="56.8">2</text>
<text x="212.7" y="58.2">ALERTRDY</text>
<text x="230.9" y="54.7">AIN3</text>
<text x="89.4" y="88.6">2</text>
<text x="89.4" y="92.1">3</text>
<text x="89.4" y="99.2">1</text>
<text x="89.4" y="106.2">4</text>
<text x="109.7" y="102.7">7</text>
<text x="109.7" y="109.7">6</text>
<text x="202.4" y="159.1">1</text>
<text x="205.9" y="160.9">VOUTA</text>
<text x="202.4" y="162.7">2</text>
<text x="202.4" y="166.2">3</text>
<text x="205.9" y="164.4">VINA-</text>
<text x="205.9" y="168">VINA+</text>
<text x="227.5" y="164.4">VOUTB</text>
<text x="229.1" y="168">VINB-</text>
<text x="240.1" y="166.2">6</text>
<text x="240.1" y="162.7">7</text>
<text x="227.9" y="171.5">VINB+</text>
<text x="240.1" y="169.7">5</text>
<text x="87.6" y="194.4">2</text>
<text x="87.6" y="197.9">3</text>
<text x="87.6" y="205">1</text>
<text x="107.9" y="208.5">7</text>
<text x="349" y="208.5">1</text>
<text x="353.5" y="209.9">NC</text>
<text x="368.5" y="209.9">V+</text>
<text x="375.7" y="208.5">8</text>
<text x="87.6" y="212.1">4</text>
<text x="107.9" y="215.6">6</text>
<text x="349" y="212.1">2</text>
<text x="349" y="215.6">3</text>
<text x="353.5" y="213.5">CAP+</text>
<text x="366.4" y="213.5">OSC</text>
<text x="375.7" y="215.6">6</text>
<text x="375.7" y="212.1">7</text>
<text x="349" y="219.1">4</text>
<text x="353.5" y="217">GND</text>
<text x="353.5" y="220.5">CAP-</text>
<text x="364.3" y="220.5">VOUT</text>
<text x="369.3" y="217">LV</text>
<text x="375.7" y="219.1">5</text>
</g>
<g font-size="3.2" fill="#f00">
<text x="207.5" y="63.9">8</text>
<text x="212.7" y="65.3">VDD</text>
<text x="100.2" y="93.9" transform="rotate(-90 100.2 93.9)">8</text>
<text x="231.5" y="160.9">VDD</text>
<text x="240.1" y="159.1">8</text>
<text x="98.4" y="199.7" transform="rotate(-90 98.4 199.7)">8</text>
</g>
<g font-size="2.1" fill="#a54b4b">
<text x="361.2" y="77.7">1</text>
<text x="399.3" y="77.7">8</text>
<text x="361.2" y="81.2">2</text>
<text x="370.1" y="79.4">DNC_1</text>
<text x="370.1" y="82.9">VS</text>
<text x="384.3" y="82.9">DNC_4</text>
<text x="384.3" y="79.4">DNC_5</text>
<text x="399.3" y="81.2">7</text>
<text x="361.2" y="84.7">3</text>
<text x="361.2" y="88.2">4</text>
<text x="370.1" y="86.4">GND</text>
<text x="370.1" y="90">VOUT</text>
<text x="384.3" y="90">DNC_2</text>
<text x="384.3" y="86.4">DNC_3</text>
<text x="399.3" y="88.2">5</text>
<text x="399.3" y="84.7">6</text>
</g>
</svg>
